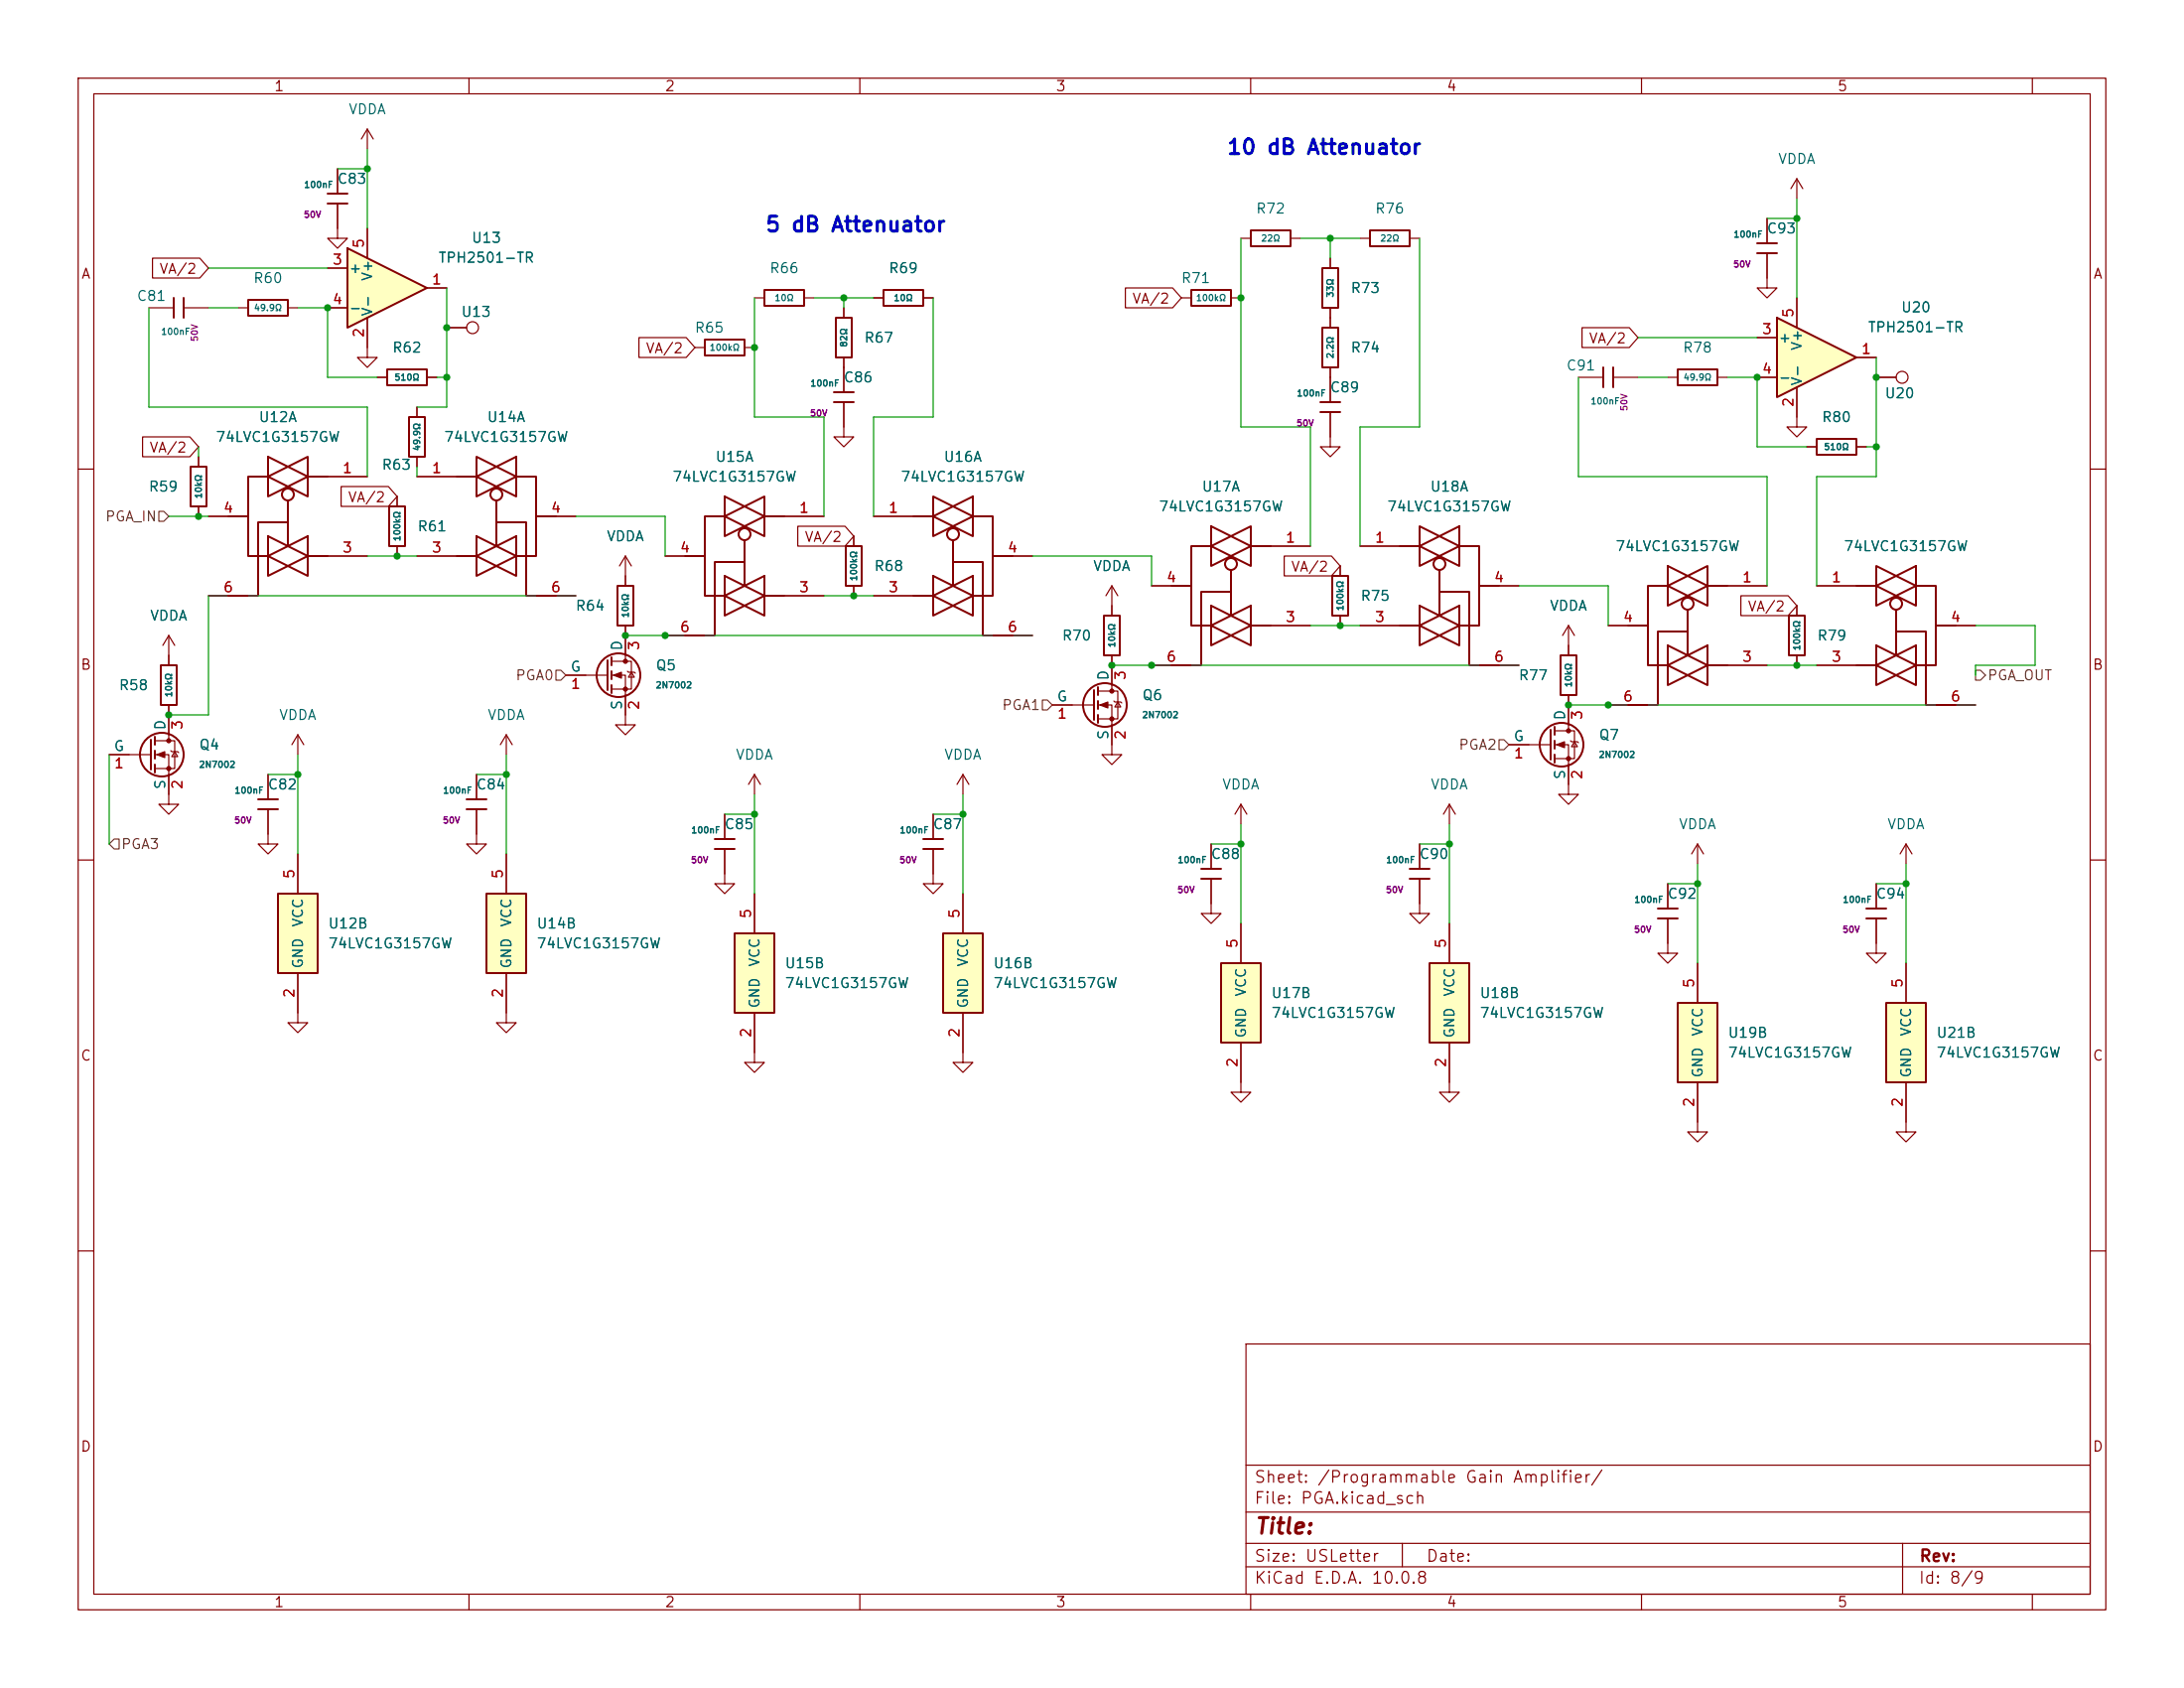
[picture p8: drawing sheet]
<svg xmlns="http://www.w3.org/2000/svg" width="279mm" height="216mm" viewBox="0 0 279 216" stroke-linecap="round" stroke-linejoin="round" font-family="sans-serif">
<g fill="none" stroke="#840000" stroke-width=".15">
<path d="M10 10h259.4v195.9h-259.4zM12 12h255.4v191.9h-255.4zM60 10v2M110 10v2M160 10v2M210 10v2M260 10v2M107.9 47v3.2M107.9 51.4v3.2M10 60h2M232.4 74.9h5.1M267.4 60h2"/>
<path d="M232.4 85.1h5.1M247.6 80h5.1M247.6 90.2h5.1M10 110h2M267.4 110h2M217.2 143.5v1.3h1.2l-1.2 1.3-1.3-1.3h1.3M10 160h2M159.4 171.9h108v32h-108zM267.4 160h2M159.4 197.4h108M159.4 193.4h108M159.4 187.4h108"/>
<path d="M179.4 197.4v3M243.4 197.4v6.5M60 203.9v2M110 203.9v2M159.4 200.4h108M160 203.9v2M210 203.9v2M260 203.9v2"/>
</g>
<g fill="none" stroke="#840000" stroke-width=".25">
<path d="M106.7 50.2h2.5M106.7 51.4h2.5M237.5 74.9h2.5M240 72.4l2.6 1.3-2.6 1.2zM240 74.9l2.6 1.3-2.6 1.3zM242.6 73.7l2.5-1.3v2.5zM242.6 76.2l2.5-1.3v2.6zM242.6 78v5.8M245.1 74.9h2.5v10.2h-2.5M237.5 85.1h2.5M240 82.6l2.6 1.2-2.6 1.3zM240 85.1l2.6 1.3-2.6 1.2z"/>
<path d="M242.6 83.8l2.5-1.2v2.5zM242.6 86.4l2.5-1.3v2.5zM242.6 80.8h3.8v9.4h3.8M247.6 80h2.6"/>
<circle cx="242.6" cy="77.2" r=".76"/>
</g>
<path d="M237.5 74.9h2.5M237.5 85.1h2.5M247.6 80h2.6M247.6 90.2h2.6" fill="none" stroke="#ffffc2" stroke-width=".13"/>
<path d="M241.3 128.3h5.1v10.1h-5.1z" fill="#ffffc2"/>
<g fill="none" stroke="#840000" stroke-width=".25">
<path d="M90.2 43.4h5v2.1h-5zM106.9 40.6h2.1v5.1h-2.1zM141.2 78.7h2.1v5.1h-2.1zM228.9 78.7h2v5.1h-2zM140 88.3v3.8M140.5 87.9v1M140.5 89.7v1M140.5 91.4v1.1M238.8 116.2h2.5M238.8 117.5h2.5M241.3 128.3h5.1v10.1h-5.1z"/>
<circle cx="141.4" cy="90.2" r="2.79"/>
</g>
<g fill="none" stroke="#840000" stroke-width=".15">
<path d="M107.9 39.4v1.2M88.9 44.5h1.3M95.2 44.5h1.3M107.9 45.7v1.3M142.2 74.9v3.8M142.2 74.9l-.7 1.3M142.2 74.9l.8 1.3M229.9 77.5v1.2M123.2 99.1l-.8 1.2M123.2 99.1l.8 1.2M123.2 99.1v2.5M134.6 90.2h5.4"/>
<path d="M140.5 88.4h2.5v3.5h-2.5M140.5 90.2h1.7v6.3h1.3l-1.3 1.3-1.2-1.3h1.2M142.2 83.8v4.6M142.5 89.7l.1 .1h.8l.1 .1M143 89.8l.4 .6h-.8zM229.9 83.8v1.3M240 117.5v4.4h1.3l-1.3 1.3-1.2-1.3h1.2M240 113v3.2M123.2 134.6v1.3h1.3l-1.3 1.3-1.3-1.3h1.3M243.8 138.4v6.4h1.3l-1.3 1.3-1.2-1.3h1.2M243.8 123.2v5.1"/>
</g>
<g fill="#840000" stroke="#840000" stroke-width=".15">
<path d="M140.7 90.2l1-.4v.8z"/>
<circle cx="142.2" cy="88.4" r=".25"/>
<circle cx="142.2" cy="91.9" r=".25"/>
</g>
<path d="M120.6 119.4h5.1v10.1h-5.1z" fill="#ffffc2"/>
<g fill="none" stroke="#840000" stroke-width=".25">
<path d="M87.6 71.1h2.6M92.7 63.5l2.5 1.3-2.5 1.2zM92.7 66l2.5 1.3-2.5 1.3zM92.7 66h-2.5v10.2h2.5M92.7 73.7l2.5 1.2-2.5 1.3zM92.7 76.2l2.5 1.3-2.5 1.2zM95.2 71.9h-3.8v9.4h-3.8M95.2 64.8l2.6-1.3v2.5zM95.2 67.3l2.6-1.3v2.6zM95.2 74.9l2.6-1.2v2.5zM95.2 77.5l2.6-1.3v2.5zM95.2 69.1v5.8"/>
<path d="M97.8 66h2.5M97.8 76.2h2.5M116.8 66h2.6M116.8 76.2h2.6M119.4 63.5l2.5 1.3-2.5 1.2zM119.4 66l2.5 1.3-2.5 1.3zM119.4 73.7l2.5 1.2-2.5 1.3zM119.4 76.2l2.5 1.3-2.5 1.2zM121.9 64.8l2.6-1.3v2.5zM121.9 67.3l2.6-1.3v2.6zM121.9 74.9l2.6-1.2v2.5zM121.9 77.5l2.6-1.3v2.5z"/>
<path d="M121.9 71.9h3.8v9.4h3.8M121.9 69.1v5.8M124.5 66h2.5v10.2h-2.5M127 71.1h2.5M91.4 107.3h2.6M91.4 108.6h2.6M120.6 119.4h5.1v10.1h-5.1z"/>
<circle cx="95.2" cy="68.3" r=".76"/>
<circle cx="121.9" cy="68.3" r=".76"/>
</g>
<g fill="none" stroke="#840000" stroke-width=".15">
<path d="M107.9 54.6v1.3h1.3l-1.3 1.3-1.2-1.3h1.2M85.1 71.1h5.1M100.3 66h5.1M100.3 76.2h5.1M111.8 66h5M111.8 76.2h5M127 71.1h5.1M85.1 81.3h5.1M127 81.3h5.1M92.7 104.1v3.2M92.7 108.6v3.2M123.2 114.3v5.1"/>
<path d="M123.2 129.5v5.1"/>
</g>
<path d="M87.6 71.1h2.6M97.8 66h2.5M97.8 76.2h2.5M116.8 66h2.6M116.8 76.2h2.6M127 71.1h2.5M87.6 81.3h2.6M127 81.3h2.5" fill="none" stroke="#ffffc2" stroke-width=".13"/>
<path d="M62.2 114.3h5.1v10.2h-5.1z" fill="#ffffc2"/>
<g fill="none" stroke="#840000" stroke-width=".25">
<path d="M97.8 37.1h5.1v2h-5.1zM113 37.1h5.1v2h-5.1zM79 74.9h2v5.1h-2zM77.7 84.5v3.8M78.2 84.1v1M78.2 85.9v1M78.2 87.6v1M59.7 102.2h2.5M59.7 103.5h2.5M62.2 114.3h5.1v10.2h-5.1z"/>
<circle cx="79.1" cy="86.4" r="2.79"/>
</g>
<g fill="none" stroke="#840000" stroke-width=".15">
<path d="M96.5 38.1h1.3M102.9 38.1h1.2M111.8 38.1h1.2M118.1 38.1h1.3M80 71.1v3.8M80 71.1l-.8 1.3M80 71.1l.8 1.3M61 99.1v3.1M72.4 86.4h5.3M78.2 84.6h2.6v3.5h-2.6M78.2 86.4h1.8v6.3h1.3l-1.3 1.3-1.3-1.3h1.3M80 80v4.6"/>
<path d="M80.3 85.9l.1 .1h.8l.1 .1M80.8 86l.4 .6h-.8zM61 103.5v4.5h1.2l-1.2 1.2-1.3-1.2h1.3M64.8 109.2v5.1M92.7 111.8v1.2h1.3l-1.3 1.3-1.3-1.3h1.3M243.8 108l-.7 1.2M243.8 108l.8 1.2M243.8 108v2.5M64.8 124.5v6.3h1.2l-1.2 1.3-1.3-1.3h1.3M96.5 134.6v1.3h1.3l-1.3 1.3-1.3-1.3h1.3"/>
</g>
<g fill="#840000" stroke="#840000" stroke-width=".15">
<path d="M78.5 86.4l1-.4v.7z"/>
<circle cx="80" cy="84.6" r=".25"/>
<circle cx="80" cy="88.1" r=".25"/>
</g>
<path d="M35.6 114.3h5v10.2h-5z" fill="#ffffc2"/>
<g fill="none" stroke="#840000" stroke-width=".25">
<path d="M224.8 31.1h2.5M224.8 32.4h2.5M205.1 47v2.5M206.4 47v2.5M214.6 47.2h5.1v2.1h-5.1zM232.4 56.1h5.1v2.1h-5.1zM108.2 69.9h2v5h-2zM213.4 72.4l2.5 1.3-2.5 1.2zM213.4 74.9l2.5 1.3-2.5 1.3zM213.4 74.9h-2.6v10.2h2.6M215.9 73.7l2.5-1.3v2.5zM215.9 76.2l2.5-1.3v2.6z"/>
<path d="M215.9 78v5.8M218.4 74.9h2.6M19.3 94.6v3.8M19.8 94.2v1.1M19.8 96v1M19.8 97.8v1M20.6 85.1h2v5.1h-2zM208.3 80h2.5M213.4 82.6l2.5 1.2-2.5 1.3zM213.4 85.1l2.5 1.3-2.5 1.2zM215.9 80.8h-3.8v9.4h-3.8M215.9 83.8l2.5-1.2v2.5z"/>
<path d="M215.9 86.4l2.5-1.3v2.5zM218.4 85.1h2.6M33 102.2h2.6M33 103.5h2.6M35.6 114.3h5v10.2h-5z"/>
<circle cx="215.9" cy="77.2" r=".76"/>
<circle cx="20.7" cy="96.5" r="2.79"/>
</g>
<g fill="none" stroke="#840000" stroke-width=".15">
<path d="M226.1 32.4v4.4h1.2l-1.2 1.3-1.3-1.3h1.3M226.1 27.9v3.2M229.9 22.9l-.8 1.2M229.9 22.9l.7 1.2M229.9 22.9v2.5M201.9 48.3h3.2M206.4 48.3h3.1M213.4 48.3h1.2M219.7 48.3h1.3M229.9 53.3v1.3h-1.3l1.3 1.3 1.2-1.3h-1.2M231.1 57.2h1.3M237.5 57.2h1.3"/>
<path d="M109.2 68.6v1.3M109.2 74.9v1.3M221 74.9h5.1M14 96.5h5.3M19.8 94.7h2.6v3.6h-2.6M19.8 96.5h1.8v6.4h1.3l-1.3 1.2-1.3-1.2h1.3M21.6 81.3v3.8M21.6 90.2v4.5M21.6 81.3l-.8 1.3M21.6 81.3l.8 1.3M21.8 96l.2 .1h.7l.2 .2M22.4 96.1l.3 .7h-.7z"/>
<path d="M34.3 99.1v3.1M38.1 94v2.5M38.1 94l-.8 1.3M38.1 94l.8 1.3M64.8 94l-.8 1.3M64.8 94l.7 1.3M64.8 94v2.5M205.7 80h5.1M205.7 90.2h5.1M221 85.1h5.1M34.3 103.5v4.5h1.3l-1.3 1.2-1.3-1.2h1.3M38.1 109.2v5.1"/>
<path d="M217.2 108l-.8 1.2M217.2 108l.7 1.2M217.2 108v2.5M38.1 124.5v6.3h1.3l-1.3 1.3-1.3-1.3h1.3M213.4 120.7v1.2h1.2l-1.2 1.3-1.3-1.3h1.3"/>
</g>
<g fill="#840000" stroke="#840000" stroke-width=".15">
<path d="M20.1 96.5l1-.4v.8z"/>
<circle cx="21.6" cy="94.7" r=".25"/>
<circle cx="21.6" cy="98.3" r=".25"/>
</g>
<path d="M218.4 74.9h2.6M208.3 80h2.5M208.3 90.2h2.5M218.4 85.1h2.6" fill="none" stroke="#ffffc2" stroke-width=".13"/>
<path d="M227.3 40.6l10.2 5.1-10.2 5.1z" fill="#ffffc2"/>
<path d="M227.3 40.6l10.2 5.1-10.2 5.1zM212.1 116.2h2.5M212.1 117.5h2.5" fill="none" stroke="#840000" stroke-width=".25"/>
<g fill="none" stroke="#840000" stroke-width=".15">
<path d="M229.9 38.1v3.8M224.8 43.2h2.5M224.8 48.3h2.5M229.9 49.5v3.8M237.5 45.7h2.5M240 48.3h2.6M213.4 113v3.2M213.4 117.5v3.2"/>
<circle cx="243.3" cy="48.3" r=".76"/>
</g>
<path d="M214.6 128.3h5.1v10.1h-5.1z" fill="#ffffc2"/>
<g fill="none" stroke="#840000" stroke-width=".25">
<path d="M175.3 29.5h5v2h-5zM34.3 58.4l2.5 1.3-2.5 1.3zM36.8 59.7l2.6-1.3v2.6zM52.3 53.3h2.1v5.1h-2.1zM29.2 66h2.5M34.3 61l2.5 1.2-2.5 1.3zM34.3 61h-2.6v10.1h2.6M34.3 68.6l2.5 1.3-2.5 1.2zM34.3 71.1l2.5 1.3-2.5 1.3zM36.8 66.8h-3.8v9.4h-3.8M36.8 62.2l2.6-1.2v2.5zM36.8 69.9l2.6-1.3v2.5z"/>
<path d="M36.8 72.4l2.6-1.3v2.6zM36.8 64v5.9M39.4 61h2.5M39.4 71.1h2.5M214.6 128.3h5.1v10.1h-5.1z"/>
<circle cx="36.8" cy="63.2" r=".76"/>
</g>
<g fill="none" stroke="#840000" stroke-width=".15">
<path d="M174 30.5h1.3M180.3 30.5h1.3M53.3 52.1v1.2M53.3 58.4v1.3M57.1 41.9h2.6M26.7 66h5M26.7 76.2h5M41.9 61h5.1M41.9 71.1h5.1M185.4 102.9l-.7 1.2M185.4 102.9l.8 1.2M185.4 102.9v2.5"/>
<path d="M217.2 123.2v5.1M217.2 138.4v5.1"/>
<circle cx="60.5" cy="41.9" r=".76"/>
</g>
<path d="M29.2 66h2.5M29.2 76.2h2.5M39.4 61h2.5M39.4 71.1h2.5" fill="none" stroke="#ffffc2" stroke-width=".13"/>
<path d="M182.9 123.2h5.1v10.2h-5.1z" fill="#ffffc2"/>
<path d="M24.4 59.7h2v5.1h-2zM49.8 64.8h2v5.1h-2zM182.9 123.2h5.1v10.2h-5.1z" fill="none" stroke="#840000" stroke-width=".25"/>
<path d="M25.4 58.4v1.3M25.4 64.8v1.2M50.8 63.5v1.3M50.8 69.9v1.2M185.4 118.1v5.1M158.7 138.4v1.3h1.3l-1.3 1.3-1.2-1.3h1.2M185.4 133.4v6.3h1.3l-1.3 1.3-1.3-1.3h1.3" fill="none" stroke="#840000" stroke-width=".15"/>
<path d="M44.4 31.8l10.2 5-10.2 5.1z" fill="#ffffc2"/>
<path d="M44.4 31.8l10.2 5-10.2 5.1z" fill="none" stroke="#840000" stroke-width=".25"/>
<path d="M41.9 34.3h2.5M41.9 39.4h2.5M47 29.2v3.8M54.6 36.8h2.5M47 40.6v3.9" fill="none" stroke="#840000" stroke-width=".15"/>
<path d="M156.2 123.2h5.1v10.2h-5.1z" fill="#ffffc2"/>
<g fill="none" stroke="#840000" stroke-width=".25">
<path d="M22.2 38.1v2.5M23.5 38.1v2.5M31.7 38.4h5.1v2h-5.1zM41.9 24.8h2.5M41.9 26h2.5M152.4 37.1h5.1v2h-5.1zM49.5 47.2h5.1v2.1h-5.1zM61 58.4l2.5 1.3-2.5 1.3zM63.5 59.7l2.5-1.3v2.6zM58.4 61h2.6M58.4 71.1h2.6M61 61l2.5 1.2-2.5 1.3z"/>
<path d="M61 68.6l2.5 1.3-2.5 1.2zM61 71.1l2.5 1.3-2.5 1.3zM63.5 62.2l2.5-1.2v2.5zM63.5 69.9l2.5-1.3v2.5zM63.5 72.4l2.5-1.3v2.6zM63.5 66.8h3.8v9.4h3.8M63.5 64v5.9M66 61h2.6v10.1h-2.6M68.6 66h2.5M149.9 74.9h2.5M154.9 67.3l2.6 1.3-2.6 1.3zM154.9 69.9l2.6 1.2-2.6 1.3z"/>
<path d="M154.9 69.9h-2.5v10.1h2.5M154.9 77.5l2.6 1.2-2.6 1.3zM157.5 75.7h-3.8v9.4h-3.8M157.5 68.6l2.5-1.3v2.6zM157.5 71.1l2.5-1.2v2.5zM157.5 78.7l2.5-1.2v2.5zM157.5 72.9v5.8M160 69.9h2.6M170.4 73.7h2.1v5h-2.1zM154.9 80l2.6 1.3-2.6 1.3zM157.5 81.3l2.5-1.3v2.6zM160 80h2.6"/>
<path d="M198.4 93.3v3.9M198.9 93v1M198.9 94.7v1.1M198.9 96.5v1M199.6 83.8h2.1v5.1h-2.1zM118.1 107.3h2.5M118.1 108.6h2.5M153.7 111.1h2.5M153.7 112.4h2.5M180.3 111.1h2.6M180.3 112.4h2.6M156.2 123.2h5.1v10.2h-5.1z"/>
<circle cx="63.5" cy="63.2" r=".76"/>
<circle cx="157.5" cy="72.1" r=".76"/>
<circle cx="199.8" cy="95.2" r="2.79"/>
</g>
<g fill="none" stroke="#840000" stroke-width=".15">
<path d="M47 16.5l-.8 1.3M47 16.5l.8 1.3M47 16.5v2.6M19 39.4h3.2M23.5 39.4h3.2M30.5 39.4h1.2M36.8 39.4h1.3M43.2 26v4.5h1.2l-1.2 1.3-1.3-1.3h1.3M43.2 21.6v3.2M151.1 38.1h1.3M157.5 38.1h1.2M47 44.5v1.2h-1.3l1.3 1.3 1.3-1.3h-1.3"/>
<path d="M48.3 48.3h1.2M54.6 48.3h1.3M53.3 61h5.1M53.3 71.1h5.1M68.6 66h5.1M68.6 76.2h5.1M147.3 74.9h5.1M162.6 69.9h5M171.4 72.4v1.3M171.4 78.7v1.3M96.5 99.1l-.7 1.2M96.5 99.1l.8 1.2"/>
<path d="M96.5 99.1v2.5M147.3 85.1h5.1M162.6 80h5M193 95.3h5.4M198.9 93.5h2.5v3.5h-2.5M198.9 95.3h1.8v5M200.7 80v3.8M200.7 88.9v4.6M200.7 80l-.8 1.3M200.7 80l.7 1.3M200.9 94.7l.1 .2h.8l.1 .1M201.4 94.9l.4 .6h-.8z"/>
<path d="M119.4 108.6v4.4h1.2l-1.2 1.3-1.3-1.3h1.3M119.4 104.1v3.2M154.9 112.4v4.4h1.3l-1.3 1.3-1.2-1.3h1.2M154.9 108v3.1M158.7 102.9v2.5M158.7 118.1v5.1M158.7 102.9l-.7 1.2M158.7 102.9l.8 1.2M181.6 112.4v4.4h1.3l-1.3 1.3-1.3-1.3h1.3M181.6 108v3.1M158.7 133.4v5"/>
</g>
<g fill="#840000" stroke="#840000" stroke-width=".15">
<path d="M199.1 95.3l1.1-.4v.7z"/>
<circle cx="200.7" cy="93.5" r=".25"/>
<circle cx="200.7" cy="97" r=".25"/>
</g>
<path d="M58.4 61h2.6M58.4 71.1h2.6M68.6 66h2.5M68.6 76.2h2.5M149.9 74.9h2.5M160 69.9h2.6M149.9 85.1h2.5M160 80h2.6" fill="none" stroke="#ffffc2" stroke-width=".13"/>
<path d="M94 119.4h5.1v10.1h-5.1z" fill="#ffffc2"/>
<g fill="none" stroke="#840000" stroke-width=".25">
<path d="M160 29.5h5.1v2h-5.1zM169.2 34.3h2v5.1h-2zM168.9 51.4h2.5M168.9 52.7h2.5M169.2 41.9h2v5.1h-2zM179.1 69.9h2.5M181.6 67.3l2.5 1.3-2.5 1.3zM181.6 69.9l2.5 1.2-2.5 1.3zM181.6 77.5l2.5 1.2-2.5 1.3zM184.1 68.6l2.6-1.3v2.6zM184.1 71.1l2.6-1.2v2.5zM184.1 78.7l2.6-1.2v2.5z"/>
<path d="M184.1 75.7h3.9v9.4h3.8M184.1 72.9v5.8M186.7 69.9h2.5v10.1h-2.5M189.2 74.9h2.6M179.1 80h2.5M181.6 80l2.5 1.3-2.5 1.3zM184.1 81.3l2.6-1.3v2.6zM94 119.4h5.1v10.1h-5.1z"/>
<circle cx="184.1" cy="72.1" r=".76"/>
</g>
<g fill="none" stroke="#840000" stroke-width=".15">
<path d="M19.5 33h6.1l1.1 1.3-1.1 1.3h-6.1zM41.9 34.3h2.5M41.9 39.4h2.5M43.2 21.6v3.2M43.2 26v3.2M47 29.2v3.8M54.6 36.8h2.5M107.9 39.4v1.2M111.8 38.1h1.2M118.1 38.1h1.3M144 36.8h6l1.1 1.3-1.1 1.3h-6zM158.7 30.5h1.3"/>
<path d="M165.1 30.5h1.3M170.2 33v1.3M170.2 39.4v2.5M226.1 27.9v3.2M226.1 32.4v3.2M229.9 38.1v3.8M18.2 55.9h6.1l1.1 1.3-1.1 1.2h-6.1zM25.4 58.4v1.3M47 40.6v3.9M48.3 48.3h1.2M53.3 52.1v1.2M53.3 58.4v1.3"/>
<path d="M54.6 48.3h1.3M57.1 41.9h2.6M81.7 43.2h6.1l1.1 1.3-1.1 1.2h-6.1zM107.9 45.7v4.5M107.9 51.4v3.2M170.2 52.7v4.5h1.2l-1.2 1.2-1.3-1.2h1.3M170.2 47v4.4M202.4 41.9h6l1.1 1.3-1.1 1.3h-6zM224.8 48.3h2.5M224.8 43.2h2.5M229.9 49.5v3.8M231.1 57.2h1.3"/>
<path d="M237.5 45.7h2.5M237.5 57.2h1.3M240 48.3h2.6M25.4 64.8v1.2M26.7 66h5M26.7 76.2h5M41.9 61h5.1M41.9 71.1h5.1M43.6 62.2h6.1l1.1 1.3-1.1 1.3h-6.1zM50.8 63.5v1.3M50.8 69.9v1.2M53.3 61h5.1"/>
<path d="M53.3 71.1h5.1M68.6 66h5.1M68.6 76.2h5.1M80 73.7v1.2M85.1 71.1h5.1M100.3 66h5.1M100.3 76.2h5.1M102.1 67.3h6l1.1 1.3-1.1 1.3h-6zM109.2 68.6v1.3M109.2 74.9v1.3M111.8 66h5M111.8 76.2h5"/>
<path d="M127 71.1h5.1M142.2 77.5v1.2M147.3 74.9h5.1M162.6 69.9h5M164.3 71.1h6l1.1 1.3-1.1 1.3h-6zM171.4 72.4v1.3M171.4 78.7v1.3M174 69.9h5.1M189.2 74.9h5.1M221 74.9h5.1M222.7 76.2h6.1l1.1 1.3-1.1 1.2h-6.1zM229.9 77.5v1.2"/>
<path d="M232.4 74.9h5.1M14 96.5h2.5M21.6 83.8v1.3M21.6 90.2v3.8M21.6 99.1v2.5M34.3 99.1v3.1M61 99.1v3.1M72.4 86.4h2.5M80 80v3.8M80 88.9v2.5M85.1 81.3h5.1M127 81.3h5.1"/>
<path d="M134.6 90.2h2.6M142.2 83.8v3.8M142.2 92.7v2.6M147.3 85.1h5.1M162.6 80h5M174 80h5.1M189.2 85.1h5.1M193 95.3h2.6M200.7 97.8v3.8h1.2l-1.2 1.3-1.3-1.3h1.3M200.7 82.6v1.2M200.7 88.9v3.8M205.7 80h5.1"/>
<path d="M205.7 90.2h5.1M221 85.1h5.1M229.9 83.8v1.3M232.4 85.1h5.1M247.6 80h5.1M247.6 90.2h5.1M34.3 103.5v3.2M38.1 109.2v5.1M61 103.5v3.2M64.8 109.2v5.1M92.7 104.1v3.2M92.7 108.6v3.2"/>
<path d="M96.5 114.3v5.1M119.4 104.1v3.2M119.4 108.6v3.2M123.2 114.3v5.1M154.9 108v3.1M154.9 112.4v3.2M158.7 118.1v5.1M181.6 108v3.1M181.6 112.4v3.2M185.4 118.1v5.1M213.4 113v3.2M213.4 117.5v3.2"/>
<path d="M240 113v3.2M240 117.5v3.2M38.1 124.5v5M64.8 124.5v5M96.5 129.5v5.1M123.2 129.5v5.1M158.7 133.4v5M185.4 133.4v5M217.2 123.2v5.1M217.2 138.4v5.1M243.8 123.2v5.1M243.8 138.4v5.1"/>
</g>
<path d="M179.1 69.9h2.5M189.2 74.9h2.6M179.1 80h2.5M189.2 85.1h2.6" fill="none" stroke="#ffffc2" stroke-width=".13"/>
<path d="M20.3 65.4h.7l.6 .6-.6 .7h-.7zM71.1 85.7h.7l.6 .7-.6 .6h-.7zM133.3 89.5h.7l.6 .7-.6 .6h-.7zM191.8 94.6h.6l.6 .7-.6 .6h-.6zM252.7 85.7h.7l.6 .7-.6 .6h-.7zM14.6 107.3h.6v1.3h-.6l-.6-.6z" fill="none" stroke="#725600" stroke-width=".15"/>
<g fill="none" stroke="#009600" stroke-width=".15">
<path d="M47 19.1v10.1M19 39.4v12.7h28v8.9M26.7 34.3h15.2M26.7 39.4h3.8M38.1 39.4h3.8v8.9h6.4M43.2 21.6h3.8M57.1 36.8v15.3h-3.8M96.5 38.1v15.2h8.9v12.7M104.1 38.1h7.7M107.9 38.1v1.3M119.4 38.1v15.2h-7.6v12.7M158.7 30.5v24.1h8.9v15.3"/>
<path d="M166.4 30.5h7.6M170.2 30.5v2.5M181.6 30.5v24.1h-7.6v15.3M226.1 27.9h3.8M229.9 25.4v12.7M25.4 57.2v1.2M53.3 59.7v1.3M55.9 48.3h1.2M201.9 48.3v12.7h24.2v13.9M209.5 48.3h3.9M209.5 43.2h15.3M221 48.3h3.8v8.9h6.3"/>
<path d="M238.8 57.2h1.2M240 45.7v15.3h-7.6v13.9M21.6 66h5.1M47 71.1h6.3M73.7 66h11.4v5.1M73.7 76.2h-47v15.2h-5.1M105.4 76.2h6.4M132.1 71.1h15.2v3.8M194.3 74.9h11.4v5.1M14 96.5v11.5M34.3 99.1h3.8M38.1 96.5v12.7"/>
<path d="M61 99.1h3.8M64.8 96.5v12.7M80 81.3h52.1M142.2 85.1h52.1M167.6 80h6.4M200.7 90.2h52M226.1 85.1h6.3M252.7 80h7.6v5.1h-7.6v1.3M92.7 104.1h3.8M96.5 101.6v12.7M119.4 104.1h3.8M123.2 101.6v12.7"/>
<path d="M154.9 108h3.8M158.7 105.4v12.7M181.6 108h3.8M185.4 105.4v12.7M213.4 113h3.8M217.2 110.5v12.7M240 113h3.8M243.8 110.5v12.7"/>
</g>
<g fill="#009600">
<circle cx="41.9" cy="39.4" r=".46"/>
<circle cx="47" cy="21.6" r=".46"/>
<circle cx="57.1" cy="48.3" r=".46"/>
<circle cx="57.1" cy="41.9" r=".46"/>
<circle cx="170.2" cy="30.5" r=".46"/>
<circle cx="158.7" cy="38.1" r=".46"/>
<circle cx="107.9" cy="38.1" r=".46"/>
<circle cx="109.2" cy="76.2" r=".46"/>
<circle cx="142.2" cy="85.1" r=".46"/>
<circle cx="147.3" cy="85.1" r=".46"/>
<circle cx="96.5" cy="44.5" r=".46"/>
<circle cx="224.8" cy="48.3" r=".46"/>
<circle cx="240" cy="48.3" r=".46"/>
<circle cx="240" cy="57.2" r=".46"/>
<circle cx="229.9" cy="85.1" r=".46"/>
<circle cx="229.9" cy="27.9" r=".46"/>
<circle cx="64.8" cy="99.1" r=".46"/>
<circle cx="21.6" cy="91.4" r=".46"/>
<circle cx="50.8" cy="71.1" r=".46"/>
<circle cx="25.4" cy="66" r=".46"/>
<circle cx="38.1" cy="99.1" r=".46"/>
<circle cx="205.7" cy="90.2" r=".46"/>
<circle cx="217.2" cy="113" r=".46"/>
<circle cx="243.8" cy="113" r=".46"/>
<circle cx="123.2" cy="104.1" r=".46"/>
<circle cx="96.5" cy="104.1" r=".46"/>
<circle cx="80" cy="81.3" r=".46"/>
<circle cx="85.1" cy="81.3" r=".46"/>
<circle cx="171.4" cy="80" r=".46"/>
<circle cx="200.7" cy="90.2" r=".46"/>
<circle cx="185.4" cy="108" r=".46"/>
<circle cx="158.7" cy="108" r=".46"/>
</g>
<text font-size="2" fill="#840000" x="160.4" y="196.7">Title:</text>
<g font-size="1.9" fill="#0000c2">
<text x="156.8" y="20.2">10 dB Attenuator</text>
<text x="97.8" y="30.1">5 dB Attenuator</text>
</g>
<g font-size="1.5" fill="#840000">
<text x="160.4" y="190">Sheet: /Programmable Gain Amplifier/</text>
<text x="160.4" y="192.7">File: PGA.kicad_sch</text>
<text x="160.4" y="202.9">KiCad E.D.A. 10.0.8</text>
<text x="160.4" y="200.1">Size: USLetter</text>
<text x="182.4" y="200.1">Date:</text>
<text x="245.4" y="202.9">Id: 8/9</text>
<text x="245.4" y="200.1">Rev:</text>
</g>
<g font-size="1.3" fill="#840000">
<text x="35" y="12">1</text>
<text x="85" y="12">2</text>
<text x="135" y="12">3</text>
<text x="185" y="12">4</text>
<text x="235" y="12">5</text>
<text x="10.3" y="36">A</text>
<text x="20.3" y="35.3">VA/2</text>
<text x="267.7" y="36">A</text>
<text x="144.8" y="39.2">VA/2</text>
<text x="82.5" y="45.5">VA/2</text>
<text x="203.2" y="44.2">VA/2</text>
<text x="19" y="58.2">VA/2</text>
<text x="44.4" y="64.6">VA/2</text>
<text x="102.8" y="69.6">VA/2</text>
<text x="165.1" y="73.4">VA/2</text>
<text x="223.5" y="78.5">VA/2</text>
<text x="10.2" y="86">B</text>
<text x="267.6" y="86">B</text>
<text x="10.2" y="136">C</text>
<text x="267.6" y="136">C</text>
<text x="10.2" y="186">D</text>
<text x="267.6" y="186">D</text>
<text x="35" y="205.9">1</text>
<text x="85" y="205.9">2</text>
<text x="135" y="205.9">3</text>
<text x="185" y="205.9">4</text>
<text x="235" y="205.9">5</text>
</g>
<g font-size="1.3" fill="#006464">
<text x="44.5" y="14.9">VDDA</text>
<text x="43.1" y="23.8">C83</text>
<text x="227.4" y="21.3">VDDA</text>
<text x="160.6" y="27.6">R72</text>
<text x="175.8" y="27.6">R76</text>
<text x="44.6" y="35.3">+</text>
<text x="56" y="33.9">TPH2501-TR</text>
<text x="60.2" y="31.4">U13</text>
<text x="98.4" y="35.3">R66</text>
<text x="113.6" y="35.3">R69</text>
<text x="225.9" y="30.2">C93</text>
<text x="17.4" y="38.8">C81</text>
<text x="32.3" y="36.5">R60</text>
<text x="44.6" y="40.3">-</text>
<text x="48" y="40.5" transform="rotate(-90 48 40.5)">V-</text>
<text x="48" y="36" transform="rotate(-90 48 36)">V+</text>
<text x="58.9" y="40.8">U13</text>
<text x="151" y="36.5">R71</text>
<text x="172.7" y="37.8">R73</text>
<text x="243.1" y="40.3">U20</text>
<text x="50.1" y="45.4">R62</text>
<text x="88.8" y="42.9">R65</text>
<text x="110.5" y="44.1">R67</text>
<text x="172.7" y="45.4">R74</text>
<text x="200.3" y="47.7">C91</text>
<text x="215.2" y="45.4">R78</text>
<text x="227.4" y="44.1">+</text>
<text x="230.8" y="44.9" transform="rotate(-90 230.8 44.9)">V+</text>
<text x="238.9" y="42.8">TPH2501-TR</text>
<text x="107.8" y="49.2">C86</text>
<text x="170.1" y="50.5">C89</text>
<text x="227.4" y="49.2">-</text>
<text x="230.8" y="49.4" transform="rotate(-90 230.8 49.4)">V-</text>
<text x="241" y="51.3">U20</text>
<text x="27.5" y="56.8">74LVC1G3157GW</text>
<text x="33" y="54.3">U12A</text>
<text x="56.7" y="56.8">74LVC1G3157GW</text>
<text x="62.2" y="54.3">U14A</text>
<text x="91.4" y="59.4">U15A</text>
<text x="120.6" y="59.4">U16A</text>
<text x="233" y="54.3">R80</text>
<text x="18.9" y="63.2">R59</text>
<text x="48.8" y="60.4">R63</text>
<text x="85.9" y="61.9">74LVC1G3157GW</text>
<text x="115.1" y="61.9">74LVC1G3157GW</text>
<text x="148.2" y="65.7">74LVC1G3157GW</text>
<text x="153.7" y="63.2">U17A</text>
<text x="177.4" y="65.7">74LVC1G3157GW</text>
<text x="182.9" y="63.2">U18A</text>
<text x="53.3" y="68.3">R61</text>
<text x="77.5" y="69.5">VDDA</text>
<text x="206.6" y="70.8">74LVC1G3157GW</text>
<text x="235.8" y="70.8">74LVC1G3157GW</text>
<text x="111.7" y="73.4">R68</text>
<text x="139.8" y="73.4">VDDA</text>
<text x="174" y="77.2">R75</text>
<text x="19.1" y="79.7">VDDA</text>
<text x="73.5" y="78.4">R64</text>
<text x="79.9" y="83.3" transform="rotate(-90 79.9 83.3)">D</text>
<text x="135.8" y="82.2">R70</text>
<text x="198.2" y="78.4">VDDA</text>
<text x="232.4" y="82.2">R79</text>
<text x="15.1" y="88.6">R58</text>
<text x="72.9" y="86.2">G</text>
<text x="83.8" y="86.1">Q5</text>
<text x="142.1" y="87.1" transform="rotate(-90 142.1 87.1)">D</text>
<text x="146" y="89.9">Q6</text>
<text x="194.2" y="87.3">R77</text>
<text x="21.5" y="93.5" transform="rotate(-90 21.5 93.5)">D</text>
<text x="35.6" y="92.4">VDDA</text>
<text x="62.3" y="92.4">VDDA</text>
<text x="79.9" y="90.9" transform="rotate(-90 79.9 90.9)">S</text>
<text x="135.1" y="90">G</text>
<text x="142.1" y="94.7" transform="rotate(-90 142.1 94.7)">S</text>
<text x="193.5" y="95.1">G</text>
<text x="200.5" y="92.2" transform="rotate(-90 200.5 92.2)">D</text>
<text x="204.5" y="94.9">Q7</text>
<text x="14.5" y="96.4">G</text>
<text x="21.5" y="101.1" transform="rotate(-90 21.5 101.1)">S</text>
<text x="25.4" y="96.2">Q4</text>
<text x="34.2" y="101.3">C82</text>
<text x="60.8" y="101.3">C84</text>
<text x="94" y="97.5">VDDA</text>
<text x="120.7" y="97.5">VDDA</text>
<text x="156.3" y="101.3">VDDA</text>
<text x="182.9" y="101.3">VDDA</text>
<text x="200.5" y="99.8" transform="rotate(-90 200.5 99.8)">S</text>
<text x="92.6" y="106.4">C85</text>
<text x="119.3" y="106.4">C87</text>
<text x="214.7" y="106.4">VDDA</text>
<text x="241.4" y="106.4">VDDA</text>
<text x="154.8" y="110.2">C88</text>
<text x="181.5" y="110.2">C90</text>
<text x="39.1" y="118.7" transform="rotate(-90 39.1 118.7)">VCC</text>
<text x="41.9" y="119.1">U12B</text>
<text x="65.7" y="118.7" transform="rotate(-90 65.7 118.7)">VCC</text>
<text x="68.6" y="119.1">U14B</text>
<text x="213.2" y="115.3">C92</text>
<text x="239.9" y="115.3">C94</text>
<text x="39.1" y="124" transform="rotate(-90 39.1 124)">GND</text>
<text x="41.9" y="121.6">74LVC1G3157GW</text>
<text x="65.7" y="124" transform="rotate(-90 65.7 124)">GND</text>
<text x="68.6" y="121.6">74LVC1G3157GW</text>
<text x="97.5" y="123.7" transform="rotate(-90 97.5 123.7)">VCC</text>
<text x="100.3" y="124.2">U15B</text>
<text x="124.2" y="123.7" transform="rotate(-90 124.2 123.7)">VCC</text>
<text x="127" y="124.2">U16B</text>
<text x="97.5" y="129.1" transform="rotate(-90 97.5 129.1)">GND</text>
<text x="100.3" y="126.7">74LVC1G3157GW</text>
<text x="124.2" y="129.1" transform="rotate(-90 124.2 129.1)">GND</text>
<text x="127" y="126.7">74LVC1G3157GW</text>
<text x="159.7" y="127.6" transform="rotate(-90 159.7 127.6)">VCC</text>
<text x="162.5" y="128">U17B</text>
<text x="162.5" y="130.5">74LVC1G3157GW</text>
<text x="186.4" y="127.6" transform="rotate(-90 186.4 127.6)">VCC</text>
<text x="189.2" y="128">U18B</text>
<text x="189.2" y="130.5">74LVC1G3157GW</text>
<text x="159.7" y="132.9" transform="rotate(-90 159.7 132.9)">GND</text>
<text x="186.4" y="132.9" transform="rotate(-90 186.4 132.9)">GND</text>
<text x="218.1" y="137.9" transform="rotate(-90 218.1 137.9)">GND</text>
<text x="218.1" y="132.6" transform="rotate(-90 218.1 132.6)">VCC</text>
<text x="221" y="133">U19B</text>
<text x="221" y="135.6">74LVC1G3157GW</text>
<text x="244.8" y="137.9" transform="rotate(-90 244.8 137.9)">GND</text>
<text x="244.8" y="132.6" transform="rotate(-90 244.8 132.6)">VCC</text>
<text x="247.6" y="133">U21B</text>
<text x="247.6" y="135.6">74LVC1G3157GW</text>
</g>
<g font-size="1.3" fill="#a90000">
<text x="42.4" y="34.2">3</text>
<text x="46.9" y="31.8" transform="rotate(-90 46.9 31.8)">5</text>
<text x="42.4" y="39.2">4</text>
<text x="55.1" y="36.7">1</text>
<text x="229.7" y="40.7" transform="rotate(-90 229.7 40.7)">5</text>
<text x="46.9" y="43.3" transform="rotate(-90 46.9 43.3)">2</text>
<text x="225.3" y="43">3</text>
<text x="238" y="45.6">1</text>
<text x="225.3" y="48.1">4</text>
<text x="229.7" y="52.2" transform="rotate(-90 229.7 52.2)">2</text>
<text x="28.5" y="65.9">4</text>
<text x="43.7" y="60.8">1</text>
<text x="55.1" y="60.8">1</text>
<text x="70.4" y="65.9">4</text>
<text x="102.1" y="65.9">1</text>
<text x="113.6" y="65.9">1</text>
<text x="43.7" y="71">3</text>
<text x="55.1" y="71">3</text>
<text x="86.9" y="71">4</text>
<text x="128.8" y="71">4</text>
<text x="164.4" y="69.7">1</text>
<text x="175.8" y="69.7">1</text>
<text x="28.5" y="76.1">6</text>
<text x="70.4" y="76.1">6</text>
<text x="102.1" y="76.1">3</text>
<text x="113.6" y="76.1">3</text>
<text x="149.1" y="74.8">4</text>
<text x="191" y="74.8">4</text>
<text x="222.8" y="74.8">1</text>
<text x="234.2" y="74.8">1</text>
<text x="82.1" y="83.3" transform="rotate(-90 82.1 83.3)">3</text>
<text x="86.9" y="81.1">6</text>
<text x="128.8" y="81.1">6</text>
<text x="164.4" y="79.9">3</text>
<text x="175.8" y="79.9">3</text>
<text x="207.5" y="79.9">4</text>
<text x="249.5" y="79.9">4</text>
<text x="72.9" y="88.4">1</text>
<text x="144.3" y="87.1" transform="rotate(-90 144.3 87.1)">3</text>
<text x="149.1" y="85">6</text>
<text x="191" y="85">6</text>
<text x="222.8" y="85">3</text>
<text x="234.2" y="85">3</text>
<text x="23.7" y="93.4" transform="rotate(-90 23.7 93.4)">3</text>
<text x="82.1" y="90.9" transform="rotate(-90 82.1 90.9)">2</text>
<text x="135.2" y="92.2">1</text>
<text x="144.3" y="94.7" transform="rotate(-90 144.3 94.7)">2</text>
<text x="202.7" y="92.2" transform="rotate(-90 202.7 92.2)">3</text>
<text x="207.5" y="90">6</text>
<text x="249.5" y="90">6</text>
<text x="14.5" y="98.6">1</text>
<text x="23.7" y="101.1" transform="rotate(-90 23.7 101.1)">2</text>
<text x="193.6" y="97.3">1</text>
<text x="202.7" y="99.8" transform="rotate(-90 202.7 99.8)">2</text>
<text x="38" y="112.5" transform="rotate(-90 38 112.5)">5</text>
<text x="64.6" y="112.5" transform="rotate(-90 64.6 112.5)">5</text>
<text x="96.4" y="117.6" transform="rotate(-90 96.4 117.6)">5</text>
<text x="123.1" y="117.6" transform="rotate(-90 123.1 117.6)">5</text>
<text x="158.6" y="121.4" transform="rotate(-90 158.6 121.4)">5</text>
<text x="185.3" y="121.4" transform="rotate(-90 185.3 121.4)">5</text>
<text x="38" y="127.7" transform="rotate(-90 38 127.7)">2</text>
<text x="64.6" y="127.7" transform="rotate(-90 64.6 127.7)">2</text>
<text x="217" y="126.5" transform="rotate(-90 217 126.5)">5</text>
<text x="243.7" y="126.5" transform="rotate(-90 243.7 126.5)">5</text>
<text x="96.4" y="132.8" transform="rotate(-90 96.4 132.8)">2</text>
<text x="123.1" y="132.8" transform="rotate(-90 123.1 132.8)">2</text>
<text x="158.6" y="136.6" transform="rotate(-90 158.6 136.6)">2</text>
<text x="185.3" y="136.6" transform="rotate(-90 185.3 136.6)">2</text>
<text x="217" y="141.7" transform="rotate(-90 217 141.7)">2</text>
<text x="243.7" y="141.7" transform="rotate(-90 243.7 141.7)">2</text>
</g>
<g font-size="1.3" fill="#725600">
<text x="13.4" y="67">PGA_IN</text>
<text x="65.9" y="87.3">PGA0</text>
<text x="254.2" y="87.3">PGA_OUT</text>
<text x="128.1" y="91.1">PGA1</text>
<text x="186.5" y="96.2">PGA2</text>
<text x="15.4" y="108.9">PGA3</text>
</g>
<g font-size=".8" fill="#840084">
<text x="38.8" y="28.1">50V</text>
<text x="221.7" y="34.4">50V</text>
<text x="25.5" y="43.8" transform="rotate(-90 25.5 43.8)">50V</text>
<text x="103.6" y="53.5">50V</text>
<text x="208.4" y="52.7" transform="rotate(-90 208.4 52.7)">50V</text>
<text x="165.8" y="54.7">50V</text>
<text x="29.9" y="105.5">50V</text>
<text x="56.6" y="105.5">50V</text>
<text x="88.3" y="110.6">50V</text>
<text x="115" y="110.6">50V</text>
<text x="150.5" y="114.4">50V</text>
<text x="177.2" y="114.4">50V</text>
<text x="209" y="119.5">50V</text>
<text x="235.6" y="119.5">50V</text>
</g>
<g font-size=".8" fill="#006464">
<text x="38.8" y="24.2">100nF</text>
<text x="161.3" y="31.1">22Ω</text>
<text x="176.5" y="31.1">22Ω</text>
<text x="221.7" y="30.6">100nF</text>
<text x="32.4" y="40">49.9Ω</text>
<text x="99" y="38.7">10Ω</text>
<text x="114.3" y="38.7">10Ω</text>
<text x="152.9" y="38.7">100kΩ</text>
<text x="170.8" y="38.1" transform="rotate(-90 170.8 38.1)">33Ω</text>
<text x="20.5" y="43">100nF</text>
<text x="90.7" y="45.1">100kΩ</text>
<text x="108.6" y="44.5" transform="rotate(-90 108.6 44.5)">82Ω</text>
<text x="170.8" y="45.9" transform="rotate(-90 170.8 45.9)">2.2Ω</text>
<text x="50.4" y="48.9">510Ω</text>
<text x="103.6" y="49.6">100nF</text>
<text x="165.8" y="50.9">100nF</text>
<text x="203.4" y="51.9">100nF</text>
<text x="215.3" y="48.9">49.9Ω</text>
<text x="53.9" y="57.8" transform="rotate(-90 53.9 57.8)">49.9Ω</text>
<text x="233.3" y="57.8">510Ω</text>
<text x="26" y="63.9" transform="rotate(-90 26 63.9)">10kΩ</text>
<text x="51.4" y="69.3" transform="rotate(-90 51.4 69.3)">100kΩ</text>
<text x="109.8" y="74.4" transform="rotate(-90 109.8 74.4)">100kΩ</text>
<text x="80.6" y="79.1" transform="rotate(-90 80.6 79.1)">10kΩ</text>
<text x="142.8" y="82.9" transform="rotate(-90 142.8 82.9)">10kΩ</text>
<text x="172.1" y="78.2" transform="rotate(-90 172.1 78.2)">100kΩ</text>
<text x="230.5" y="83.3" transform="rotate(-90 230.5 83.3)">100kΩ</text>
<text x="22.2" y="89.3" transform="rotate(-90 22.2 89.3)">10kΩ</text>
<text x="83.8" y="88.2">2N7002</text>
<text x="201.3" y="88" transform="rotate(-90 201.3 88)">10kΩ</text>
<text x="146" y="92">2N7002</text>
<text x="25.4" y="98.4">2N7002</text>
<text x="29.9" y="101.7">100nF</text>
<text x="56.6" y="101.7">100nF</text>
<text x="204.5" y="97.1">2N7002</text>
<text x="88.4" y="106.8">100nF</text>
<text x="115" y="106.8">100nF</text>
<text x="150.6" y="110.6">100nF</text>
<text x="177.3" y="110.6">100nF</text>
<text x="209" y="115.7">100nF</text>
<text x="235.7" y="115.7">100nF</text>
</g>
</svg>
